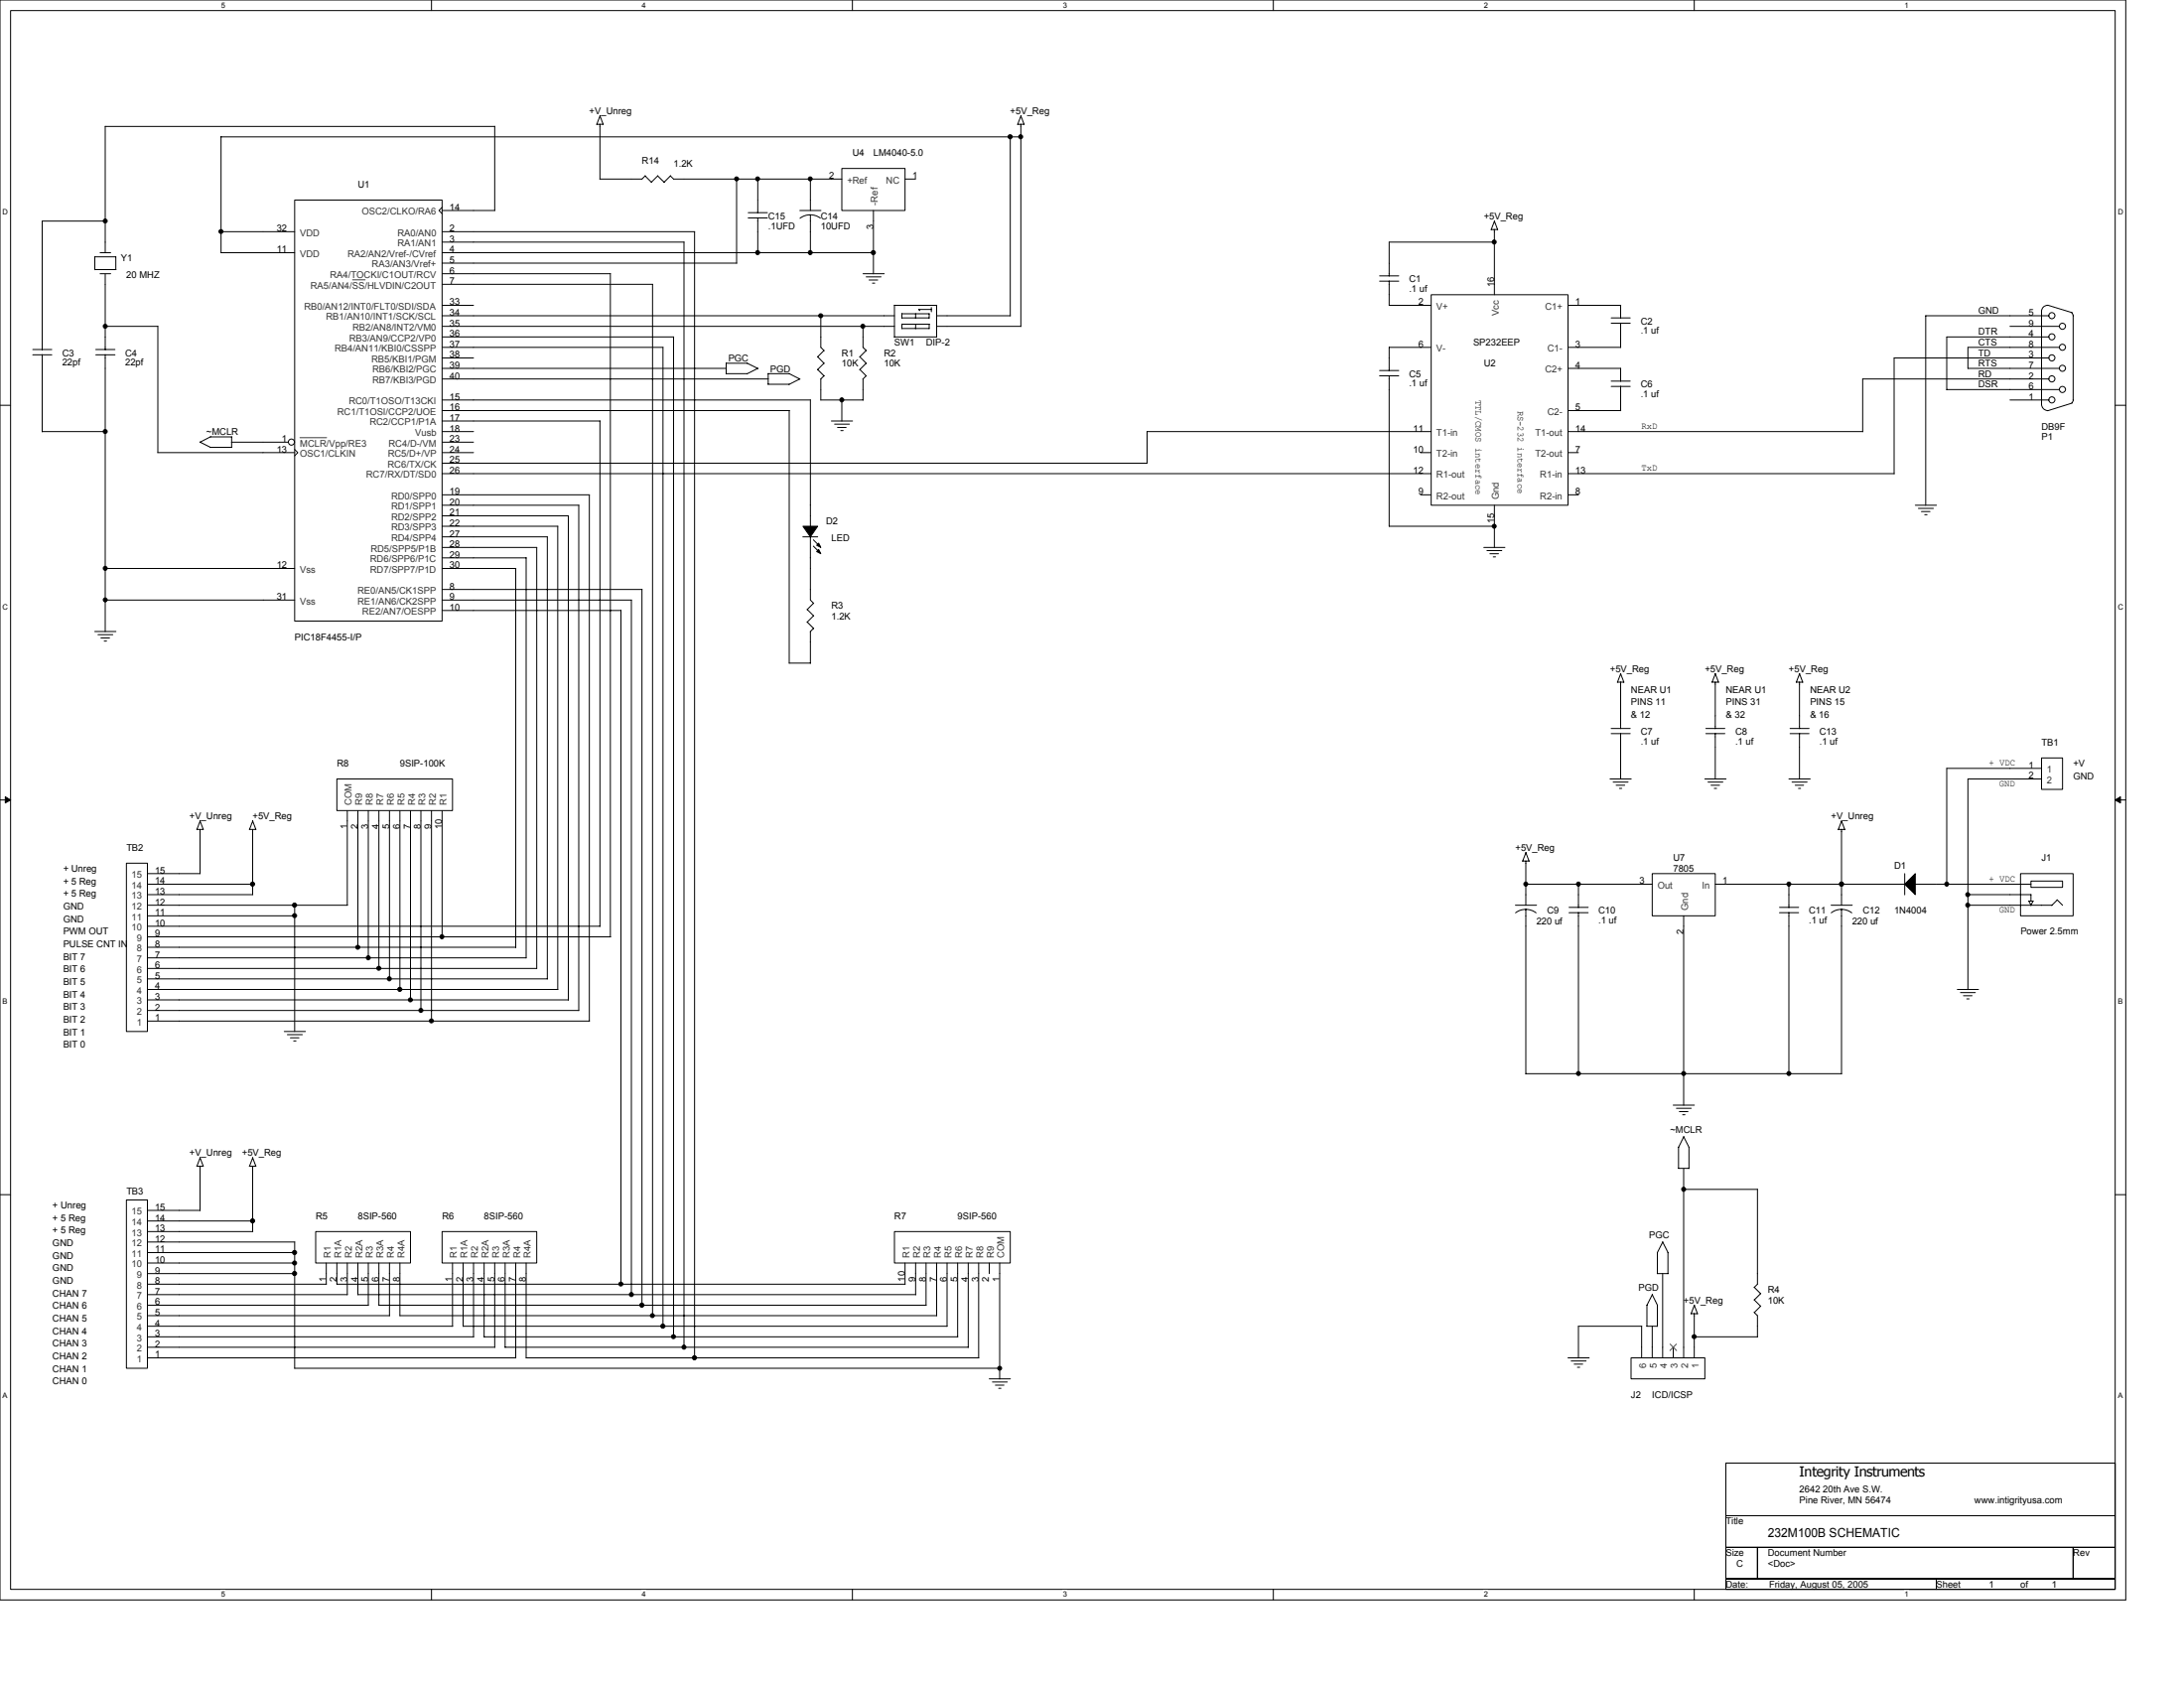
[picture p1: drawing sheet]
<svg xmlns="http://www.w3.org/2000/svg" width="279mm" height="216mm" viewBox="0 0 279 216" stroke-linecap="round" stroke-linejoin="round" font-family="sans-serif">
<path d="M0 0h271.9v204.6h-271.9zM1.4 1.4h269.2v201.9h-269.2z" fill="none" stroke="#000" stroke-width=".13"/>
<g fill="#fff">
<path d="M28.3 .1h.5v1.1h-.5z"/>
<path d="M28.3 203.4h.5v1.1h-.5z"/>
</g>
<path d="M55.2 0v1.4M55.2 203.3v1.3" fill="none" stroke="#000" stroke-width=".13"/>
<g fill="#fff">
<path d="M82.1 .1h.6v1.1h-.6z"/>
<path d="M82.1 203.4h.6v1.1h-.6z"/>
</g>
<path d="M109.1 0v1.4M109.1 203.3v1.3" fill="none" stroke="#000" stroke-width=".13"/>
<g fill="#fff">
<path d="M136 .1h.5v1.1h-.5z"/>
<path d="M136 203.4h.5v1.1h-.5z"/>
</g>
<path d="M162.9 0v1.4M162.9 203.3v1.3" fill="none" stroke="#000" stroke-width=".13"/>
<g fill="#fff">
<path d="M189.8 .1h.6v1.1h-.6z"/>
<path d="M189.8 203.4h.6v1.1h-.6z"/>
</g>
<path d="M216.7 0v1.4M216.7 203.3v1.3" fill="none" stroke="#000" stroke-width=".13"/>
<g fill="#fff">
<path d="M243.7 .1h.5v1.1h-.5z"/>
<path d="M243.7 203.4h.5v1.1h-.5z"/>
<path d="M.3 26.6h.7v1h-.7z"/>
<path d="M270.9 26.6h.7v1h-.7z"/>
<path d="M.3 77.1h.7v1h-.7z"/>
<path d="M270.9 77.1h.7v1h-.7z"/>
</g>
<path d="M0 51.8h1.4M270.6 51.8h1.3" fill="none" stroke="#000" stroke-width=".13"/>
<g fill="#fff">
<path d="M.3 127.6h.7v1h-.7z"/>
<path d="M270.9 127.6h.7v1h-.7z"/>
</g>
<path d="M0 102.3h1.4M270.6 102.3h1.3" fill="none" stroke="#000" stroke-width=".13"/>
<path d="M.7 101.9l.7 .4-.7 .4zM270.6 102.3l.7-.4v.8z" fill="#000" stroke="#000" stroke-width=".13"/>
<g fill="#fff">
<path d="M.3 178h.7v1.1h-.7z"/>
<path d="M270.9 178h.7v1.1h-.7z"/>
</g>
<g fill="none" stroke="#000" stroke-width=".13">
<path d="M63.3 16.2v10.7M63.3 16.2h-49.8v16.1M76.3 15.9h.9M76.8 15.9v7M76.8 14.8l.4 1.1M76.8 14.8l-.5 1.1M129.2 17.5v22.9M130.2 15.9h.8M130.6 15.9v25.9M130.6 14.8l.4 1.1M130.6 14.8l-.4 1.1M130.6 17.5h-102.3v14.8"/>
<path d="M12.1 32.9h2.7M12.1 32.9v1.6M12.8 35h1.4M12.8 32.3h1.4M13.5 35v9.7M13.5 28.3h-8.1v16.4M14.8 32.8v1.7h-2.7M28.3 32.3h9.4M28.3 29.6h9.4M37.7 25.6h18.9v53.8h-18.9zM56.6 26.5l-.4 .4 .4 .4M56.6 35h21.5"/>
<path d="M56.6 32.3h55.2M56.6 39.1h4M56.6 26.9h6.7M56.6 29.6h32.3v144.1M56.6 31h30.9M56.6 33.7h37.7M56.6 36.4h26.9M78.1 35v84.8M82.5 22.5l.9 .8M82.5 22.5l-.4 .4h-5.4M83.5 36.4v131.9M84.1 22.5l.9 .8"/>
<path d="M84.2 22.5l-.9 .8M85.8 22.5l.4 .4M85.8 22.5l-.8 .8M86.2 22.9h21.5M87.5 31v141.3M94.2 22.9v10.8M95.7 27.9h2.5M95.7 27.2h2.5M96.9 22.9v4.3M96.9 27.9v4.4M102.3 26.9h2.7M103.7 22.9v4"/>
<path d="M103.7 27.5v4.8M104.9 27.9a2.17 2.17 0 0 0-2.6 0M107.7 21.5h8.1v5.4h-8.1zM110.4 35h2.7M110.8 35.4h1.9M111.2 35.8h1.1M111.6 36.2h.3M111.7 26.9v8.1M114.4 39.1h5.4M114.4 39v4.1M115.8 22.9h1.3M117.5 39.6l.2 .1"/>
<path d="M117.5 39.6h1.7M119.1 39.3v.6M119.8 39.1v4M176.5 36h2.4M176.5 35.3h2.4M177.7 39.1h5.4M177.7 35.9v3.2M183.1 37.7h17.5v26.9h-17.5zM190.8 29.4h.8M191.2 29.4v8.3M191.2 28.3l.4 1.1M191.2 28.3l-.4 1.1"/>
<path d="M191.2 31h-13.5v4.3M200.6 39.1h6.7M207.3 39.1v1.6M262 39.1a.77 .77 0 0 0-.8 .7v11.9M262 39l3.1 1M265 40l.2 .4v10.8l-.2 .3M4.2 45.4h2.4M4.2 44.7h2.4M5.4 45.4v9.8h8.1M12.3 45.4h2.4M12.3 44.7h2.4M13.4 41.7h6.8"/>
<path d="M13.5 45.4v35.4M20.2 57.9h17.5M20.2 41.7v16.2M25.6 56.5l1.3 .7M26.9 57.2h2.7M26.9 55.9h2.8M26.9 55.9l-1.3 .7M29.6 56.6h7.3M29.6 55.9v1.3M37.7 57.5l.4 .4-.4 .4M56.6 53.8h20.2M56.6 44.4h28.2"/>
<path d="M56.6 47.1h36.3M56.6 52.5h44.4M56.6 55.2h4M56.6 57.9h4M56.6 43.1h29.6M56.6 40.4h57.8M56.6 41.7h57.8M56.6 45.8h4M56.6 48.5h41.7M56.6 51.2h47.1M56.6 56.6h4M56.6 59.2h90.1"/>
<path d="M76.8 53.8v64.7M84.8 44.4v125.3M86.2 43.1v127.9M92.9 47.8h2.7M96.9 47.1l-1.3 .7M97 47.1l-1.4-.6h-2.7v1.3M101 47.8l1.3 .7-1.4 .7M101 52.5v32.3M101 47.8h-2.7v1.3h2.7M103.7 51.2v16.1M104.6 45.6l.8 .9M104.6 47.3l.8 .8"/>
<path d="M105 40.4v4l.4 .5M105 51.2h5.4M105.4 44.8l-.8 .9M105.4 46.5l-.8 .8M105.4 48.1l-.4 .4v2.7M106.4 53.8h2.7M106.8 54.3h1.9M107.1 54.7h1.1M107.6 55.1h.3M107.7 51.2v2.7M110 45.6l.8 .9M110 47.3l.8 .8"/>
<path d="M110.4 41.7v2.7l.4 .5M110.8 44.8l-.8 .9M110.8 46.5l-.8 .8M110.8 48.1l-.4 .4v2.7M114.4 43.1h5.4M115.4 42h3.5M115.4 40.1h3.5M115.4 40.1v.6M115.4 41.4v.6M115.4 41.5h3.5M117.1 40.1v.6M117.1 41.5v.5"/>
<path d="M118.9 40.1v.6h-3.5M118.9 41.5v.5M119.8 40.4h9.5M119.8 41.7h10.8M176.5 48.1h2.4M176.5 47.4h2.4M177.7 48v19.3M181.7 57.9h1.4M183.1 44.4h-5.4v3M183.1 55.2h-36.4v4.1M200.6 44.4h6.7M200.6 47.1h6.7"/>
<path d="M200.6 52.5h6.7M200.6 55.2h37.7M200.6 57.9h1.3M206.1 49.4h2.5M206.1 48.7h2.5M206.1 40.7h2.5M206.1 41.3h2.5M207.3 41.3v3.1M207.3 47.1v1.7M207.3 49.4v3.1M249 49.8h14.5M251.8 47.1h11.7"/>
<path d="M257.1 41.7h6.4M257.1 51.2h5M261.2 51.7a.82 .82 0 0 0 .8 .8M262.1 43.1h-13.1v6.7M262.1 40.4h-15.7v24.2M262.1 45.8h-19.8v14.8M262.1 48.5h-23.8v6.7M263.5 44.4h-11.7v2.7M265.1 51.6l-3.1 .9M13.4 72.7h24.3M13.5 76.8h24.2M56.6 70h12.1v53.9"/>
<path d="M56.6 64.6h17.5M56.6 68.7h13.4M56.6 60.6h126.5M56.6 63.3h18.8v67.3M56.6 75.4h25.5v91.6M56.6 76.8h24.2M56.6 78.1h22.9M56.6 72.7h9.4M56.6 66h16.1M56.6 67.3h14.8M56.6 71.4h10.7M66 72.7v48.5"/>
<path d="M67.3 71.4v51.1h-48.4M70 68.7v56.5M71.4 67.3v59.3M72.7 66v61.9M74 64.6v64.6h-55.1M79.4 78.1v86.2M80.8 76.8v88.8M102.7 68.7h1.9M103.3 78l.8 .8M103.3 79.6l.8 .8M103.7 68.7v8.1l.4 .4M104.1 69l.8 .9"/>
<path d="M104.1 69.8l.8 .9M104.1 77.2l-.8 .8M104.1 78.8l-.8 .8M177.7 67.3h13.5M181.7 63.3h1.4M189.8 70h2.7M190.2 70.4h1.9M190.6 70.8h1.1M191 71.2h.3M191.2 64.6v5.4M200.6 60.6h41.7M200.6 63.3h1.3"/>
<path d="M245 64.6h2.7M245.4 65h1.9M245.8 65.4h1.1M246.2 65.8h.3M12.1 80.8h2.7M12.5 81.2h1.9M12.9 81.6h1.1M13.3 82h.3M43.1 99.6h14.8v4.1h-14.8zM101 84.8h2.7M103.7 80.8v4M104.1 80.4l-.4 .4"/>
<path d="M206 99.6h2.7M206.1 93.8h2.5M206.1 93.2h2.5M207.3 87.2v6M207.3 93.8v5.9M207.3 86.2l.5 1.1M207.3 86.1l-.4 1.1h.8M218.1 99.6h2.7M218.2 93.8h2.5M218.2 93.2h2.5M219 87.2h.8M219.4 87.2v6"/>
<path d="M219.4 93.8v5.9M219.4 86.2l.5 1.1M219.5 86.1l-.5 1.1M228.9 99.6h2.7M229 93.8h2.4M229 93.2h2.4M229.8 87.2h.8M230.2 87.2v6M230.2 93.8v5.9M230.2 86.2l.4 1.1M230.2 86.1l-.4 1.1M261.2 96.9h2.7v4.1h-2.7z"/>
<path d="M261.2 99.6h-9.4v27M261.2 98.3h-12.2v14.8M16.2 110.4h2.7v21.5h-2.7zM18.9 119.8h59.2M18.9 118.5h57.9M18.9 117.1h18.8M18.9 115.8h25.5M18.9 114.4h13.4M18.9 113.1h13.4M18.9 111.7h6.7M25.6 106.1v5.6M25.6 105l.4 1.1"/>
<path d="M25.6 105l-.4 1.1h.8M32.3 106.1v8.3M32.3 105l.4 1.1M32.3 105l-.4 1.1h.8M37.7 115.8v16.1M44.4 103.7v12.1M45.8 103.7v17.5M47.1 103.7v18.8M48.5 103.7v20.2M49.8 103.7v21.5M51.2 103.7v22.9M52.5 103.7v24.2"/>
<path d="M53.8 103.7v25.6M55.2 103.7v26.9M56.6 103.7v16.1M193.9 115.8h2.7M193.9 116.8a2.03 2.03 0 0 1 1.3-.5 2.14 2.14 0 0 1 1.3 .5M195.2 110.1v5.7M195.2 116.3v21.1M195.2 113.1h16.2M195.2 109l-.4 1.1h.8l-.4-1M200.7 116.7h2.5M200.7 116.1h2.5M201.9 113.1v3"/>
<path d="M201.9 116.7v20.7M206.4 100h1.9M206.8 100.4h1.1M207.2 100.8h.3M211.4 111.7h8v5.4h-8zM215.4 117.1v24.3M218.5 100h1.9M218.9 100.4h1.1M219.3 100.8h.3M219.4 113.1h24.3M227.6 116.7h2.5M227.6 116.1h2.5"/>
<path d="M228.9 113.1v3M228.9 116.7v20.7M229.3 100h1.9M229.7 100.4h1M230.1 100.8h.3M234.3 115.8h2.7M234.3 116.8a2.03 2.03 0 0 1 1.3-.5 2.14 2.14 0 0 1 1.3 .5M235.6 106.1v9.7M235.6 116.3v21.1M235.6 105l.4 1.1M235.6 105l-.4 1.1h.8M243.7 111.7v2.7"/>
<path d="M245 113.1h14.8M251.8 115.8h10.7M251.8 114.4h8M258.5 111.7h6.7v5.4h-6.7zM259.5 115.3h.6l-.3 .5M259.5 115.3l.3 .5M259.8 112.7h4.1v.8h-4.1zM259.8 114.4v.9M263.9 115.8l-.7-.7-.7 .7M18.9 126.6h52.5M18.9 130.6h56.5M18.9 127.9h53.8"/>
<path d="M18.9 125.2h51.1M18.9 123.9h49.8M18.9 121.2h47.1M36.4 131.9h2.7M36.8 132.3h1.9M37.1 132.7h1.1M37.6 133.1h.3M195.2 137.3h40.4M250.4 126.6h2.7M250.8 127h1.9M251.2 127.4h1.1M251.6 127.8h.3"/>
<path d="M0 152.8h1.4M16.2 153.5h2.7v21.5h-2.7zM18.9 158.9h18.8M18.9 157.5h13.4M18.9 156.2h13.4M18.9 154.8h6.7M25.6 149.2v5.6M25.6 148.1l.4 1.1M25.6 148.1l-.4 1.1h.8M32.3 149.2v8.3M32.3 148.1l.4 1.1M32.3 148.1l-.4 1.1h.8"/>
<path d="M37.7 158.9v16.1M40.4 157.5h12.1v4h-12.1zM56.6 157.5h12.1v4h-12.1zM114.4 157.5h14.8v4h-14.8zM212.7 158.9l.7 1.3M212.7 158.8l-.7 1.4M214.1 141.4h2.7M214.5 141.8h1.9M214.7 146.7v2.7h1.4v-2.7M214.8 142.2h1.1M215.3 142.6h.3M215.4 149.4v24.3"/>
<path d="M215.4 145.4l.7 1.4M215.4 152.1h9.5M215.4 145.4l-.7 1.3M224.8 152.1v12.2M270.6 152.8h1.3M18.9 173.7h47.1M18.9 172.3h44.4M18.9 171h41.7M18.9 169.6h39M18.9 168.3h30.9M18.9 166.9h28.2M18.9 165.6h25.5"/>
<path d="M18.9 164.3h22.9M18.9 162.9h18.8M18.9 161.5h18.8M18.9 160.2h18.8M37.7 175h90.2M41.7 161.5v2.8M43.1 164.3h72.7M43.1 161.5v2.8M44.4 161.5v4.1M45.8 165.6h71.4M45.8 161.5v4.1M47.1 161.5v5.5"/>
<path d="M48.5 166.9h70M48.5 161.5v5.5M49.8 161.5v6.8M51.2 168.3h68.6M51.2 161.5v6.8M57.9 161.5v8.2M59.2 161.5v8.1h62M60.6 161.5v9.5M61.9 171h60.6M61.9 161.5v9.5M63.3 161.5v10.8M64.6 172.3h59.3"/>
<path d="M64.6 161.5v10.8M66 161.5v12.2M67.3 173.7h57.9M67.3 161.5v12.2M115.8 161.5v2.8M117.1 161.5v4.1M118.5 161.5v5.5M119.8 161.5v6.8M121.2 161.5v8.2M122.5 161.5v9.5M123.9 161.5v10.8M125.2 161.5v12.2"/>
<path d="M126.6 176.4h2.7M126.6 161.5v1.4M127 176.8h1.9M127.3 177.2h1.1M127.8 177.6h.3M127.9 161.5v14.9M200.6 173.7h2.7M201 174.1h1.9M201.4 174.5h1.1M201.8 174.9h.3M208.7 173.7h9.4v2.7h-9.4zM210 173.7v-4.1h-8.1v4.1"/>
<path d="M210.7 166.9v2.7M211.4 169.6v4.1M211.4 165.6l.6 1.4M211.4 165.6l-.7 1.3M212 166.9v2.7h-1.3M212 160.2v2.7M212.7 162.9v10.8M213.4 160.2v2.7h-1.4M214.1 172.3v1.4M216.3 168h.8M216.7 168v5.7M216.7 166.9l.5 1.1"/>
<path d="M216.7 171h8.2M216.8 166.9l-.5 1.1M224.4 167.9l.4 .4v2.7M224.4 166.2l.8 .9M224.4 164.6l.8 .9M224.9 164.2l-.5 .5M225.3 167l-.9 .9M225.3 165.4l-.9 .9M220.8 187.1h49.8v6.8h-49.8zM220.8 193.9h49.8v4h-49.8zM220.8 197.9h4v4h-4zM224.8 197.9h40.4v4h-40.4z"/>
<path d="M265.2 197.9h5.4v4h-5.4zM220.8 201.9h26.9v1.4h-26.9zM247.7 201.9h22.9v1.4h-22.9z"/>
<circle cx="37.3" cy="56.5" r=".39"/>
<circle cx="262.5" cy="45.8" r=".39"/>
<circle cx="262.5" cy="51.1" r=".39"/>
<circle cx="262.5" cy="40.4" r=".39"/>
<circle cx="262.5" cy="43.1" r=".39"/>
<circle cx="262.5" cy="48.5" r=".39"/>
<circle cx="263.9" cy="47.1" r=".39"/>
<circle cx="263.9" cy="41.7" r=".39"/>
<circle cx="263.9" cy="49.8" r=".39"/>
<circle cx="263.9" cy="44.4" r=".39"/>
</g>
<g fill="#000" stroke="#000" stroke-width=".13">
<path d="M102.7 67.3h1.9l-.9 1.4z" fill-rule="evenodd"/>
<path d="M104.7 70.3l.3 .5-.5-.3z" fill-rule="evenodd"/>
<path d="M104.7 69.5l.3 .5-.5-.3z" fill-rule="evenodd"/>
<path d="M243.7 113.1l1.3-1.4v2.7z" fill-rule="evenodd"/>
<circle cx="129.2" cy="17.5" r=".27"/>
<circle cx="130.6" cy="17.5" r=".26"/>
<circle cx="13.5" cy="28.3" r=".26"/>
<circle cx="28.3" cy="29.6" r=".26"/>
<circle cx="94.2" cy="22.9" r=".25"/>
<circle cx="96.9" cy="32.3" r=".26"/>
<circle cx="96.9" cy="22.9" r=".25"/>
<circle cx="103.6" cy="32.3" r=".26"/>
<circle cx="103.7" cy="22.9" r=".25"/>
<circle cx="111.7" cy="32.3" r=".27"/>
<circle cx="191.1" cy="31" r=".26"/>
<circle cx="13.5" cy="41.7" r=".26"/>
<circle cx="13.5" cy="55.2" r=".26"/>
<circle cx="105" cy="40.4" r=".26"/>
<circle cx="107.7" cy="51.1" r=".26"/>
<circle cx="110.4" cy="41.7" r=".26"/>
<circle cx="13.5" cy="72.7" r=".26"/>
<circle cx="13.5" cy="76.7" r=".25"/>
<circle cx="191.2" cy="67.3" r=".25"/>
<circle cx="32.3" cy="113.1" r=".27"/>
<circle cx="37.7" cy="115.8" r=".27"/>
<circle cx="37.7" cy="117.1" r=".26"/>
<circle cx="56.5" cy="119.8" r=".26"/>
<circle cx="195.2" cy="113.1" r=".26"/>
<circle cx="201.9" cy="113.1" r=".26"/>
<circle cx="228.8" cy="113.1" r=".26"/>
<circle cx="235.6" cy="113.1" r=".26"/>
<circle cx="249" cy="113.1" r=".26"/>
<circle cx="251.7" cy="115.8" r=".26"/>
<circle cx="251.7" cy="114.4" r=".25"/>
<circle cx="45.8" cy="121.2" r=".26"/>
<circle cx="47.1" cy="122.5" r=".26"/>
<circle cx="48.5" cy="123.9" r=".26"/>
<circle cx="49.8" cy="125.2" r=".26"/>
<circle cx="51.1" cy="126.5" r=".27"/>
<circle cx="52.5" cy="127.9" r=".26"/>
<circle cx="53.8" cy="129.2" r=".26"/>
<circle cx="55.2" cy="130.6" r=".26"/>
<circle cx="201.9" cy="137.3" r=".25"/>
<circle cx="215.4" cy="137.3" r=".25"/>
<circle cx="228.9" cy="137.3" r=".25"/>
<circle cx="32.3" cy="156.2" r=".27"/>
<circle cx="215.4" cy="152.1" r=".26"/>
<circle cx="37.7" cy="162.9" r=".27"/>
<circle cx="37.7" cy="160.2" r=".27"/>
<circle cx="37.7" cy="161.5" r=".26"/>
<circle cx="79.4" cy="164.2" r=".26"/>
<circle cx="80.8" cy="165.6" r=".26"/>
<circle cx="82.1" cy="166.9" r=".27"/>
<circle cx="83.5" cy="168.3" r=".25"/>
<circle cx="84.8" cy="169.6" r=".27"/>
<circle cx="86.2" cy="171" r=".26"/>
<circle cx="87.5" cy="172.3" r=".26"/>
<circle cx="88.8" cy="173.7" r=".27"/>
<circle cx="127.9" cy="175" r=".25"/>
<circle cx="216.7" cy="171" r=".26"/>
</g>
<path d="M213.7 171.9l.8 .8M214.5 171.9l-.9 .8" fill="none" stroke="#4c4c4c" stroke-width=".13"/>
<path d="M45.1 35.8h1.6M38.4 56h3.4" fill="none" stroke="#333" stroke-width=".13"/>
<text font-size="1.8" x="230.2" y="188.9">Integrity Instruments</text>
<text font-size="1.6" x="226.2" y="196.6">232M100B SCHEMATIC</text>
<g font-size="1.2">
<text x="75.4" y="14.6">+V_Unreg</text>
<text x="129.2" y="14.6">+5V_Reg</text>
<text x="82.1" y="20.9">R14</text>
<text x="86.2" y="21.3">1.2K</text>
<text x="106.1" y="22.9">2</text>
<text x="109.1" y="20">U4</text>
<text x="111.7" y="20">LM4040-5.0</text>
<text x="116.7" y="22.9">1</text>
<text x="35.4" y="29.6">32</text>
<text x="45.8" y="24">U1</text>
<text x="57.5" y="29.6">2</text>
<text x="57.5" y="26.9">14</text>
<text x="98.3" y="28">C15</text>
<text x="98.3" y="29.4">.1UFD</text>
<text x="105" y="28">C14</text>
<text x="105" y="29.4">10UFD</text>
<text x="111.7" y="29.3" transform="rotate(-90 111.7 29.3)">3</text>
<text x="189.8" y="28">+5V_Reg</text>
<text x="15.5" y="33.4">Y1</text>
<text x="16.2" y="35.6">20 MHZ</text>
<text x="35.4" y="32.3">11</text>
<text x="57.5" y="30.9">3</text>
<text x="57.5" y="32.3">4</text>
<text x="57.5" y="33.6">5</text>
<text x="57.5" y="35">6</text>
<text x="57.5" y="36.3">7</text>
<text x="57.5" y="39">33</text>
<text x="57.5" y="40.4">34</text>
<text x="57.5" y="41.7">35</text>
<text x="180.3" y="36.1">C1</text>
<text x="180.3" y="37.3">.1 uf</text>
<text x="181.5" y="39">2</text>
<text x="191.2" y="36.7" transform="rotate(-90 191.2 36.7)">16</text>
<text x="201.5" y="39">1</text>
<text x="209.9" y="41.5">C2</text>
<text x="253.1" y="40.2">GND</text>
<text x="259.5" y="40.4">5</text>
<text x="259.5" y="41.7">9</text>
<text x="8" y="45.5">C3</text>
<text x="8" y="46.7">22pf</text>
<text x="16" y="45.5">C4</text>
<text x="16" y="46.7">22pf</text>
<text x="57.5" y="43.1">36</text>
<text x="57.5" y="44.4">37</text>
<text x="57.5" y="45.8">38</text>
<text x="57.5" y="47.1">39</text>
<text x="93.2" y="46.2">PGC</text>
<text x="98.6" y="47.6">PGD</text>
<text x="107.7" y="45.5">R1</text>
<text x="107.7" y="46.9">10K</text>
<text x="113.1" y="45.5">R2</text>
<text x="113.1" y="46.9">10K</text>
<text x="114.4" y="44.2">SW1</text>
<text x="118.5" y="44.2">DIP-2</text>
<text x="181.5" y="44.4">6</text>
<text x="188.5" y="44.2">SP232EEP</text>
<text x="189.8" y="46.9">U2</text>
<text x="201.5" y="44.4">3</text>
<text x="201.5" y="47.1">4</text>
<text x="209.9" y="42.7">.1 uf</text>
<text x="253.1" y="42.8">DTR</text>
<text x="253.1" y="44.2">CTS</text>
<text x="253.1" y="45.5">TD</text>
<text x="253.1" y="46.9">RTS</text>
<text x="259.5" y="43.1">4</text>
<text x="259.5" y="44.4">8</text>
<text x="259.5" y="45.8">3</text>
<text x="259.5" y="47.1">7</text>
<text x="57.5" y="48.5">40</text>
<text x="57.5" y="53.8">17</text>
<text x="57.5" y="52.5">16</text>
<text x="57.5" y="51.1">15</text>
<text x="180.3" y="48.2">C5</text>
<text x="180.3" y="49.4">.1 uf</text>
<text x="188.8" y="51.2" transform="rotate(90 188.8 51.2)">TTL/CMOS interface</text>
<text x="194.2" y="52.5" transform="rotate(90 194.2 52.5)">RS-232 interface</text>
<text x="201.5" y="52.5">5</text>
<text x="209.9" y="49.6">C6</text>
<text x="209.9" y="50.8">.1 uf</text>
<text x="253.1" y="49.6">DSR</text>
<text x="253.1" y="48.2">RD</text>
<text x="259.5" y="48.5">2</text>
<text x="259.5" y="49.8">6</text>
<text x="259.5" y="51.1">1</text>
<text x="26.4" y="55.6">~MCLR</text>
<text x="35.4" y="57.9">13</text>
<text x="36.1" y="56.5">1</text>
<text x="57.5" y="59.2">25</text>
<text x="57.5" y="57.9">24</text>
<text x="57.5" y="56.5">23</text>
<text x="57.5" y="55.2">18</text>
<text x="180.8" y="55.2">11</text>
<text x="180.8" y="57.9">10</text>
<text x="201.5" y="55.2">14</text>
<text x="201.5" y="57.9">7</text>
<text x="210" y="54.8">RxD</text>
<text x="261.2" y="56.3">P1</text>
<text x="261.2" y="54.9">DB9F</text>
<text x="57.5" y="63.3">19</text>
<text x="57.5" y="64.6">20</text>
<text x="57.5" y="66">21</text>
<text x="57.5" y="60.6">26</text>
<text x="180.8" y="60.6">12</text>
<text x="181.5" y="63.3">9</text>
<text x="201.5" y="60.6">13</text>
<text x="201.5" y="63.3">8</text>
<text x="210" y="60.2">TxD</text>
<text x="57.5" y="67.3">22</text>
<text x="57.5" y="68.6">27</text>
<text x="57.5" y="70">28</text>
<text x="57.5" y="71.3">29</text>
<text x="105.7" y="67.1">D2</text>
<text x="106.4" y="69.2">LED</text>
<text x="191.2" y="67" transform="rotate(-90 191.2 67)">15</text>
<text x="35.4" y="72.7">12</text>
<text x="35.4" y="76.7">31</text>
<text x="57.5" y="75.4">8</text>
<text x="57.5" y="76.7">9</text>
<text x="57.5" y="72.7">30</text>
<text x="106.4" y="77.9">R3</text>
<text x="37.7" y="81.9">PIC18F4455-I/P</text>
<text x="57.5" y="78.1">10</text>
<text x="106.4" y="79.2">1.2K</text>
<text x="206" y="85.9">+5V_Reg</text>
<text x="208.7" y="88.6">NEAR U1</text>
<text x="218.1" y="85.9">+5V_Reg</text>
<text x="220.8" y="88.6">NEAR U1</text>
<text x="228.9" y="85.9">+5V_Reg</text>
<text x="231.6" y="88.6">NEAR U2</text>
<text x="208.7" y="90.2">PINS 11</text>
<text x="208.7" y="91.8">&amp; 12</text>
<text x="209.9" y="94">C7</text>
<text x="209.9" y="95.2">.1 uf</text>
<text x="220.8" y="90.2">PINS 31</text>
<text x="220.8" y="91.8">&amp; 32</text>
<text x="222" y="94">C8</text>
<text x="222" y="95.2">.1 uf</text>
<text x="231.6" y="90.2">PINS 15</text>
<text x="231.6" y="91.8">&amp; 16</text>
<text x="232.8" y="94">C13</text>
<text x="232.8" y="95.2">.1 uf</text>
<text x="261.2" y="95.3">TB1</text>
<text x="43.1" y="98">R8</text>
<text x="51.2" y="98">9SIP-100K</text>
<text x="254.4" y="97.9">+ VDC</text>
<text x="255.8" y="100.6">GND</text>
<text x="259.5" y="98.3">1</text>
<text x="259.5" y="99.6">2</text>
<text x="265.2" y="98">+V</text>
<text x="265.2" y="99.6">GND</text>
<text x="24.2" y="104.8">+V_Unreg</text>
<text x="32.3" y="104.8">+5V_Reg</text>
<text x="44.4" y="106" transform="rotate(-90 44.4 106)">1</text>
<text x="45.8" y="106" transform="rotate(-90 45.8 106)">2</text>
<text x="47.1" y="106" transform="rotate(-90 47.1 106)">3</text>
<text x="48.5" y="106" transform="rotate(-90 48.5 106)">4</text>
<text x="49.8" y="106" transform="rotate(-90 49.8 106)">5</text>
<text x="51.1" y="106" transform="rotate(-90 51.1 106)">6</text>
<text x="52.5" y="106" transform="rotate(-90 52.5 106)">7</text>
<text x="53.8" y="106" transform="rotate(-90 53.8 106)">8</text>
<text x="55.2" y="106" transform="rotate(-90 55.2 106)">9</text>
<text x="56.5" y="106" transform="rotate(-90 56.5 106)">10</text>
<text x="234.3" y="104.8">+V_Unreg</text>
<text x="8.1" y="111.5">+ Unreg</text>
<text x="8.1" y="113.1">+ 5 Reg</text>
<text x="16.2" y="108.8">TB2</text>
<text x="19.8" y="113.1">14</text>
<text x="19.8" y="111.7">15</text>
<text x="193.9" y="108.8">+5V_Reg</text>
<text x="209.7" y="113.1">3</text>
<text x="214.1" y="110.2">U7</text>
<text x="214.1" y="111.5">7805</text>
<text x="220.4" y="113.1">1</text>
<text x="242.3" y="111.1">D1</text>
<text x="254.4" y="112.7">+ VDC</text>
<text x="261.2" y="110.2">J1</text>
<text x="8.1" y="114.7">+ 5 Reg</text>
<text x="8.1" y="116.3">GND</text>
<text x="8.1" y="117.9">GND</text>
<text x="8.1" y="119.5">PWM OUT</text>
<text x="19.8" y="119.8">9</text>
<text x="19.8" y="118.4">10</text>
<text x="19.8" y="117.1">11</text>
<text x="19.8" y="115.8">12</text>
<text x="19.8" y="114.4">13</text>
<text x="196.6" y="118.2">220 uf</text>
<text x="197.9" y="116.9">C9</text>
<text x="204.5" y="116.9">C10</text>
<text x="204.5" y="118.1">.1 uf</text>
<text x="215.4" y="119.5" transform="rotate(-90 215.4 119.5)">2</text>
<text x="231.4" y="116.9">C11</text>
<text x="231.4" y="118.1">.1 uf</text>
<text x="236.9" y="118.2">220 uf</text>
<text x="238.3" y="116.9">C12</text>
<text x="242.3" y="116.9">1N4004</text>
<text x="255.8" y="116.8">GND</text>
<text x="258.5" y="119.6">Power 2.5mm</text>
<text x="8.1" y="121.2">PULSE CNT IN</text>
<text x="8.1" y="122.8">BIT 7</text>
<text x="8.1" y="124.4">BIT 6</text>
<text x="8.1" y="126">BIT 5</text>
<text x="19.8" y="125.2">5</text>
<text x="19.8" y="123.8">6</text>
<text x="19.8" y="122.5">7</text>
<text x="19.8" y="121.1">8</text>
<text x="8.1" y="127.6">BIT 4</text>
<text x="8.1" y="129.2">BIT 3</text>
<text x="8.1" y="130.8">BIT 2</text>
<text x="19.8" y="130.6">1</text>
<text x="19.8" y="129.2">2</text>
<text x="19.8" y="127.9">3</text>
<text x="19.8" y="126.5">4</text>
<text x="8.1" y="132.4">BIT 1</text>
<text x="8.1" y="134">BIT 0</text>
<text x="24.2" y="147.8">+V_Unreg</text>
<text x="31" y="147.8">+5V_Reg</text>
<text x="213.7" y="144.9">~MCLR</text>
<text x="6.7" y="154.6">+ Unreg</text>
<text x="16.2" y="152.8">TB3</text>
<text x="19.8" y="154.8">15</text>
<text x="40.4" y="155.9">R5</text>
<text x="45.8" y="155.9">8SIP-560</text>
<text x="56.6" y="155.9">R6</text>
<text x="61.9" y="155.9">8SIP-560</text>
<text x="114.4" y="155.9">R7</text>
<text x="122.5" y="155.9">9SIP-560</text>
<text x="6.7" y="156.2">+ 5 Reg</text>
<text x="6.7" y="157.8">+ 5 Reg</text>
<text x="6.7" y="159.4">GND</text>
<text x="6.7" y="161">GND</text>
<text x="19.8" y="161.5">10</text>
<text x="19.8" y="160.2">11</text>
<text x="19.8" y="158.8">12</text>
<text x="19.8" y="157.5">13</text>
<text x="19.8" y="156.1">14</text>
<text x="211" y="158.3">PGC</text>
<text x="6.7" y="162.6">GND</text>
<text x="6.7" y="164.2">GND</text>
<text x="6.7" y="165.8">CHAN 7</text>
<text x="6.7" y="167.4">CHAN 6</text>
<text x="19.8" y="166.9">6</text>
<text x="19.8" y="165.6">7</text>
<text x="19.8" y="164.2">8</text>
<text x="19.8" y="162.9">9</text>
<text x="41.7" y="163.9" transform="rotate(-90 41.7 163.9)">1</text>
<text x="43.1" y="163.9" transform="rotate(-90 43.1 163.9)">2</text>
<text x="44.4" y="163.9" transform="rotate(-90 44.4 163.9)">3</text>
<text x="45.8" y="163.9" transform="rotate(-90 45.8 163.9)">4</text>
<text x="47.1" y="163.9" transform="rotate(-90 47.1 163.9)">5</text>
<text x="48.5" y="163.9" transform="rotate(-90 48.5 163.9)">6</text>
<text x="49.8" y="163.9" transform="rotate(-90 49.8 163.9)">7</text>
<text x="51.1" y="163.9" transform="rotate(-90 51.1 163.9)">8</text>
<text x="57.9" y="163.9" transform="rotate(-90 57.9 163.9)">1</text>
<text x="59.2" y="163.9" transform="rotate(-90 59.2 163.9)">2</text>
<text x="60.6" y="163.9" transform="rotate(-90 60.6 163.9)">3</text>
<text x="61.9" y="163.9" transform="rotate(-90 61.9 163.9)">4</text>
<text x="63.3" y="163.9" transform="rotate(-90 63.3 163.9)">5</text>
<text x="64.6" y="163.9" transform="rotate(-90 64.6 163.9)">6</text>
<text x="66" y="163.9" transform="rotate(-90 66 163.9)">7</text>
<text x="67.3" y="163.9" transform="rotate(-90 67.3 163.9)">8</text>
<text x="115.8" y="163.9" transform="rotate(-90 115.8 163.9)">10</text>
<text x="117.1" y="163.9" transform="rotate(-90 117.1 163.9)">9</text>
<text x="118.4" y="163.9" transform="rotate(-90 118.4 163.9)">8</text>
<text x="119.8" y="163.9" transform="rotate(-90 119.8 163.9)">7</text>
<text x="121.1" y="163.9" transform="rotate(-90 121.1 163.9)">6</text>
<text x="122.5" y="163.9" transform="rotate(-90 122.5 163.9)">5</text>
<text x="123.8" y="163.9" transform="rotate(-90 123.8 163.9)">4</text>
<text x="125.2" y="163.9" transform="rotate(-90 125.2 163.9)">3</text>
<text x="126.5" y="163.9" transform="rotate(-90 126.5 163.9)">2</text>
<text x="127.9" y="163.9" transform="rotate(-90 127.9 163.9)">1</text>
<text x="209.6" y="165.1">PGD</text>
<text x="215.4" y="166.7">+5V_Reg</text>
<text x="226.2" y="165.4">R4</text>
<text x="226.2" y="166.7">10K</text>
<text x="6.7" y="169.1">CHAN 5</text>
<text x="6.7" y="170.7">CHAN 4</text>
<text x="6.7" y="172.3">CHAN 3</text>
<text x="6.7" y="173.9">CHAN 2</text>
<text x="19.8" y="173.7">1</text>
<text x="19.8" y="172.3">2</text>
<text x="19.8" y="171">3</text>
<text x="19.8" y="169.6">4</text>
<text x="19.8" y="168.3">5</text>
<text x="6.7" y="175.5">CHAN 1</text>
<text x="6.7" y="177.1">CHAN 0</text>
<text x="208.7" y="178.8">J2</text>
<text x="211.4" y="178.8">ICD/ICSP</text>
<text x="230.2" y="190.9">2642 20th Ave S.W.</text>
<text x="220.8" y="195">Title</text>
<text x="230.2" y="192.3">Pine River, MN 56474</text>
<text x="252.6" y="192.3">www.intigrityusa.com</text>
<text x="220.8" y="199">Size</text>
<text x="220.8" y="203">Date:</text>
<text x="222.1" y="200.3">C</text>
<text x="226.2" y="199">Document Number</text>
<text x="226.2" y="200.3">&lt;Doc&gt;</text>
<text x="226.3" y="203">Friday, August 05, 2005</text>
<text x="247.7" y="203">Sheet</text>
<text x="254.4" y="203">1</text>
<text x="258.5" y="203">of</text>
<text x="262.5" y="203">1</text>
<text x="265.2" y="199">Rev</text>
</g>
<g font-size="1.2" fill="#333">
<text x="108.4" y="23.5">+Ref</text>
<text x="113.4" y="23.5">NC</text>
<text x="46.3" y="27.5">OSC2/CLKO/RA6</text>
<text x="112.3" y="26.2" transform="rotate(-90 112.3 26.2)">-Ref</text>
<text x="38.4" y="32.9">VDD</text>
<text x="38.4" y="30.2">VDD</text>
<text x="42.2" y="35.6">RA4/TOCKI/C1OUT/RCV</text>
<text x="44.5" y="32.9">RA2/AN2/Vref-/CVref</text>
<text x="47.6" y="34.2">RA3/AN3/Vref+</text>
<text x="50.8" y="30.2">RA0/AN0</text>
<text x="50.8" y="31.5">RA1/AN1</text>
<text x="38.9" y="39.6">RB0/AN12/INT0/FLT0/SDI/SDA</text>
<text x="39.7" y="36.9">RA5/AN4/SS/HLVDIN/C2OUT</text>
<text x="41.7" y="40.9">RB1/AN10/INT1/SCK/SCL</text>
<text x="183.8" y="39.6">V+</text>
<text x="191.7" y="40.4" transform="rotate(-90 191.7 40.4)">Vcc</text>
<text x="197.7" y="39.6">C1+</text>
<text x="42.8" y="45">RB4/AN11/KBI0/CSSPP</text>
<text x="44.7" y="43.6">RB3/AN9/CCP2/VP0</text>
<text x="45.1" y="42.3">RB2/AN8/INT2/VM0</text>
<text x="47.5" y="46.3">RB5/KBI1/PGM</text>
<text x="47.6" y="47.7">RB6/KBI2/PGC</text>
<text x="183.8" y="45">V-</text>
<text x="197.7" y="47.7">C2+</text>
<text x="198" y="45">C1-</text>
<text x="43.2" y="53.1">RC1/T1OSI/CCP2/UOE</text>
<text x="44.6" y="51.7">RC0/T1OSO/T13CKI</text>
<text x="47.6" y="49">RB7/KBI3/PGD</text>
<text x="198" y="53.1">C2-</text>
<text x="38.4" y="58.4">OSC1/CLKIN</text>
<text x="38.4" y="57.1">MCLR/Vpp/RE3</text>
<text x="47.3" y="54.4">RC2/CCP1/P1A</text>
<text x="49.6" y="59.8">RC6/TX/CK</text>
<text x="49.6" y="58.4">RC5/D+/VP</text>
<text x="49.7" y="57.1">RC4/D-/VM</text>
<text x="53.1" y="55.8">Vusb</text>
<text x="183.8" y="55.8">T1-in</text>
<text x="183.8" y="58.4">T2-in</text>
<text x="196.4" y="55.8">T1-out</text>
<text x="196.4" y="58.4">T2-out</text>
<text x="46.8" y="61.1">RC7/RX/DT/SD0</text>
<text x="50" y="63.8">RD0/SPP0</text>
<text x="50" y="65.2">RD1/SPP1</text>
<text x="183.8" y="61.1">R1-out</text>
<text x="183.8" y="63.8">R2-out</text>
<text x="191.7" y="63.9" transform="rotate(-90 191.7 63.9)">Gnd</text>
<text x="197" y="61.1">R1-in</text>
<text x="197" y="63.8">R2-in</text>
<text x="47.3" y="71.9">RD6/SPP6/P1C</text>
<text x="47.4" y="70.6">RD5/SPP5/P1B</text>
<text x="50" y="66.5">RD2/SPP2</text>
<text x="50" y="67.9">RD3/SPP3</text>
<text x="50" y="69.2">RD4/SPP4</text>
<text x="38.4" y="73.3">Vss</text>
<text x="38.4" y="77.3">Vss</text>
<text x="45.7" y="75.9">RE0/AN5/CK1SPP</text>
<text x="45.7" y="77.3">RE1/AN6/CK2SPP</text>
<text x="47.3" y="73.3">RD7/SPP7/P1D</text>
<text x="46.4" y="78.6">RE2/AN7/OESPP</text>
<text x="261.9" y="98.8">1</text>
<text x="261.9" y="100.2">2</text>
<text x="45" y="103" transform="rotate(-90 45 103)">COM</text>
<text x="46.4" y="103" transform="rotate(-90 46.4 103)">R9</text>
<text x="47.7" y="103" transform="rotate(-90 47.7 103)">R8</text>
<text x="49" y="103" transform="rotate(-90 49 103)">R7</text>
<text x="50.4" y="103" transform="rotate(-90 50.4 103)">R6</text>
<text x="51.7" y="103" transform="rotate(-90 51.7 103)">R5</text>
<text x="53.1" y="103" transform="rotate(-90 53.1 103)">R4</text>
<text x="54.4" y="103" transform="rotate(-90 54.4 103)">R3</text>
<text x="55.8" y="103" transform="rotate(-90 55.8 103)">R2</text>
<text x="57.1" y="103" transform="rotate(-90 57.1 103)">R1</text>
<text x="16.8" y="113.6">14</text>
<text x="16.8" y="112.3">15</text>
<text x="212" y="113.6">Out</text>
<text x="217.8" y="113.6">In</text>
<text x="16.8" y="119">10</text>
<text x="16.8" y="117.7">11</text>
<text x="16.8" y="116.3">12</text>
<text x="16.8" y="115">13</text>
<text x="216" y="116.5" transform="rotate(-90 216 116.5)">Gnd</text>
<text x="17.5" y="125.8">5</text>
<text x="17.5" y="124.4">6</text>
<text x="17.5" y="123.1">7</text>
<text x="17.5" y="121.7">8</text>
<text x="17.5" y="120.4">9</text>
<text x="17.5" y="131.1">1</text>
<text x="17.5" y="129.8">2</text>
<text x="17.5" y="128.4">3</text>
<text x="17.5" y="127.1">4</text>
<text x="16.8" y="155.4">15</text>
<text x="16.8" y="160.8">11</text>
<text x="16.8" y="159.4">12</text>
<text x="16.8" y="158.1">13</text>
<text x="16.8" y="156.7">14</text>
<text x="42.3" y="160.9" transform="rotate(-90 42.3 160.9)">R1</text>
<text x="43.7" y="160.9" transform="rotate(-90 43.7 160.9)">R1A</text>
<text x="45" y="160.9" transform="rotate(-90 45 160.9)">R2</text>
<text x="46.4" y="160.9" transform="rotate(-90 46.4 160.9)">R2A</text>
<text x="47.7" y="160.9" transform="rotate(-90 47.7 160.9)">R3</text>
<text x="49" y="160.9" transform="rotate(-90 49 160.9)">R3A</text>
<text x="50.4" y="160.9" transform="rotate(-90 50.4 160.9)">R4</text>
<text x="51.7" y="160.9" transform="rotate(-90 51.7 160.9)">R4A</text>
<text x="58.5" y="160.9" transform="rotate(-90 58.5 160.9)">R1</text>
<text x="59.8" y="160.9" transform="rotate(-90 59.8 160.9)">R1A</text>
<text x="61.2" y="160.9" transform="rotate(-90 61.2 160.9)">R2</text>
<text x="62.5" y="160.9" transform="rotate(-90 62.5 160.9)">R2A</text>
<text x="63.9" y="160.9" transform="rotate(-90 63.9 160.9)">R3</text>
<text x="65.2" y="160.9" transform="rotate(-90 65.2 160.9)">R3A</text>
<text x="66.5" y="160.9" transform="rotate(-90 66.5 160.9)">R4</text>
<text x="67.9" y="160.9" transform="rotate(-90 67.9 160.9)">R4A</text>
<text x="116.4" y="160.9" transform="rotate(-90 116.4 160.9)">R1</text>
<text x="117.7" y="160.9" transform="rotate(-90 117.7 160.9)">R2</text>
<text x="119" y="160.9" transform="rotate(-90 119 160.9)">R3</text>
<text x="120.4" y="160.9" transform="rotate(-90 120.4 160.9)">R4</text>
<text x="121.7" y="160.9" transform="rotate(-90 121.7 160.9)">R5</text>
<text x="123.1" y="160.9" transform="rotate(-90 123.1 160.9)">R6</text>
<text x="124.4" y="160.9" transform="rotate(-90 124.4 160.9)">R7</text>
<text x="125.8" y="160.9" transform="rotate(-90 125.8 160.9)">R8</text>
<text x="127.1" y="160.9" transform="rotate(-90 127.1 160.9)">R9</text>
<text x="128.5" y="160.9" transform="rotate(-90 128.5 160.9)">COM</text>
<text x="16.8" y="162.1">10</text>
<text x="17.5" y="167.5">6</text>
<text x="17.5" y="166.1">7</text>
<text x="17.5" y="164.8">8</text>
<text x="17.5" y="163.4">9</text>
<text x="17.5" y="172.9">2</text>
<text x="17.5" y="171.5">3</text>
<text x="17.5" y="170.2">4</text>
<text x="17.5" y="168.8">5</text>
<text x="17.5" y="174.2">1</text>
<text x="210.6" y="175" transform="rotate(-90 210.6 175)">6</text>
<text x="211.9" y="175" transform="rotate(-90 211.9 175)">5</text>
<text x="213.3" y="175" transform="rotate(-90 213.3 175)">4</text>
<text x="214.6" y="175" transform="rotate(-90 214.6 175)">3</text>
<text x="216" y="175" transform="rotate(-90 216 175)">2</text>
<text x="217.3" y="175" transform="rotate(-90 217.3 175)">1</text>
</g>
<g font-size="1">
<text x="28.3" y="1">5</text>
<text x="82.1" y="1">4</text>
<text x="136" y="1">3</text>
<text x="189.8" y="1">2</text>
<text x="243.7" y="1">1</text>
<text x=".3" y="27.4">D</text>
<text x="270.9" y="27.4">D</text>
<text x=".3" y="77.9">C</text>
<text x="270.9" y="77.9">C</text>
<text x=".3" y="128.4">B</text>
<text x="270.9" y="128.4">B</text>
<text x=".3" y="178.9">A</text>
<text x="270.9" y="178.9">A</text>
<text x="28.3" y="204.3">5</text>
<text x="82.1" y="204.3">4</text>
<text x="136" y="204.3">3</text>
<text x="189.8" y="204.3">2</text>
<text x="243.7" y="204.3">1</text>
</g>
</svg>
